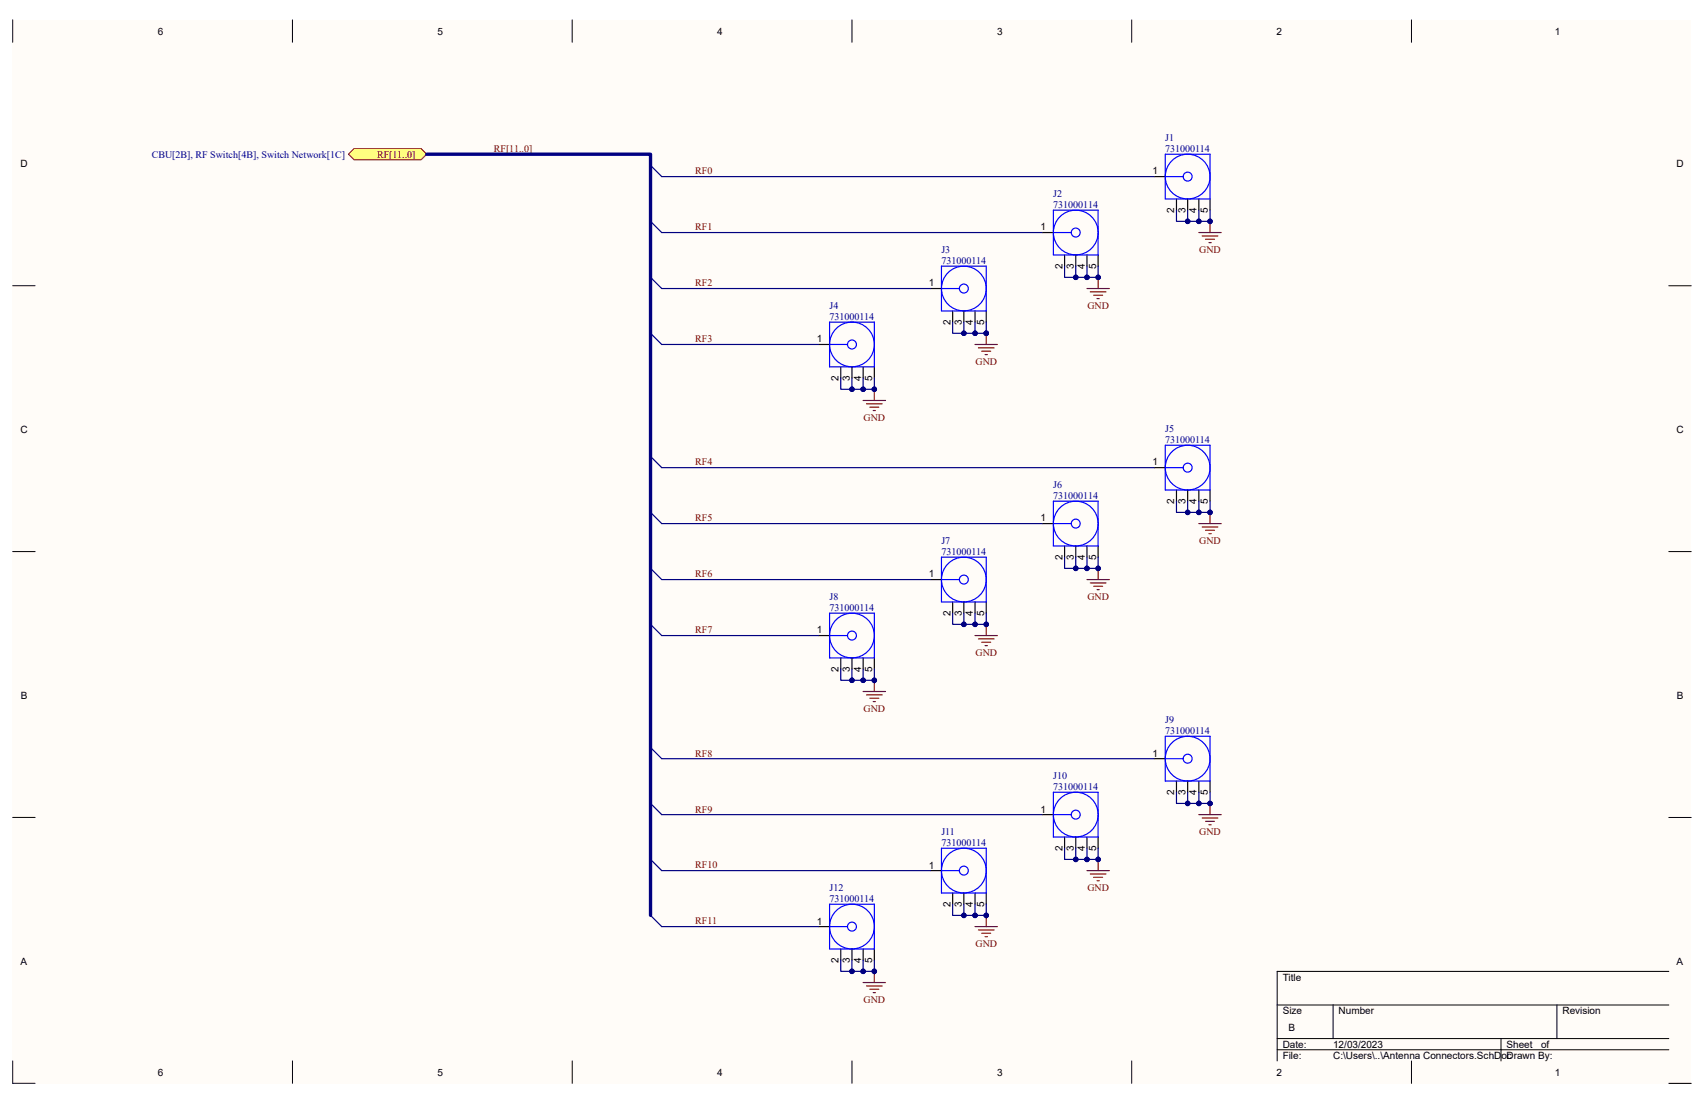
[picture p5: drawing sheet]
<svg xmlns="http://www.w3.org/2000/svg" width="432mm" height="279mm" viewBox="0 0 432 279" stroke-linecap="round" stroke-linejoin="round" font-family="sans-serif">
<g fill="#fffcf8">
<path d="M3.2 5h425.4v269.4h-425.4z" fill-rule="evenodd"/>
<path d="M8.9 10.7h414v258.1h-414z" fill-rule="evenodd"/>
</g>
<g fill="none" stroke="#000" stroke-width=".25">
<path d="M3.2 5v5.7M74.1 5v5.7M145 5v5.7M215.9 5v5.7M286.8 5v5.7M357.7 5v5.7M3.2 72.4h5.7M422.9 72.4h5.7M3.2 139.7h5.7M422.9 139.7h5.7M3.2 207.1h5.7M422.9 207.1h5.7"/>
<path d="M323.6 254.6h99.3M337.8 254.6v8.5M394.5 254.6v8.5M422.9 246.1h-99.3v22.6M3.2 268.7v5.7h5.7M74.1 268.7v5.7M145 268.7v5.7M215.9 268.7v5.7M286.8 268.7v5.7M323.6 263.1h99.3M323.6 265.9h99.3M357.7 268.8v5.6"/>
<path d="M380.4 263.1v5.7M422.9 274.4h5.7"/>
</g>
<g fill="none" stroke="#000" stroke-width=".3">
<path d="M264.1 58.9h2.8M292.4 44.7h2.9M298.1 50.4v2.8M301 50.4v2.8M303.8 50.4v2.8M306.6 50.4v2.8M235.7 73.1h2.9M241.4 78.8v2.8M244.2 78.8v2.8M247.1 78.8v2.8M249.9 78.8v2.8M269.8 64.6v2.8"/>
<path d="M272.6 64.6v2.8M275.4 64.6v2.8M278.3 64.6v2.8M207.4 87.3h2.8M213.1 92.9v2.9M215.9 92.9v2.9M218.7 92.9v2.9M221.6 92.9v2.9M292.4 118.5h2.9M264.1 132.6h2.8M269.8 138.3v2.8M272.6 138.3v2.8"/>
<path d="M275.4 138.3v2.8M278.3 138.3v2.8M298.1 124.1v2.9M301 124.1v2.9M303.8 124.1v2.9M306.6 124.1v2.9M235.7 146.8h2.9M241.4 152.5v2.8M244.2 152.5v2.8M247.1 152.5v2.8M249.9 152.5v2.8M207.4 161h2.8"/>
<path d="M213.1 166.7v2.8M215.9 166.7v2.8M218.7 166.7v2.8M221.6 166.7v2.8M292.4 192.2h2.9M298.1 197.9v2.8M301 197.9v2.8M303.8 197.9v2.8M306.6 197.9v2.8M264.1 206.4h2.8M269.8 212v2.9M272.6 212v2.9"/>
<path d="M275.4 212v2.9M278.3 212v2.9M207.4 234.7h2.8M235.7 220.5h2.9M241.4 226.2v2.8M244.2 226.2v2.8M247.1 226.2v2.8M249.9 226.2v2.8M213.1 240.4v2.8M215.9 240.4v2.8M218.7 240.4v2.8M221.6 240.4v2.8"/>
</g>
<g fill="none" stroke="#00f" stroke-width=".3">
<path d="M295.3 39.1h11.3v11.3h-11.3zM266.9 53.2h11.4v11.4h-11.4zM266.9 58.9h4.6M295.3 44.7h4.5M238.6 67.4h11.3v11.4h-11.3zM238.6 73.1h4.5M210.2 81.6h11.4v11.3h-11.4zM210.2 87.3h4.6M295.3 112.8h11.3v11.3h-11.3zM295.3 118.5h4.5M266.9 127h11.4v11.3h-11.4zM266.9 132.6h4.6"/>
<path d="M210.2 155.3h11.4v11.4h-11.4zM238.6 141.1h11.3v11.4h-11.3zM238.6 146.8h4.5M210.2 161h4.6M295.3 186.5h11.3v11.4h-11.3zM295.3 192.2h4.5M238.6 214.9h11.3v11.3h-11.3zM266.9 200.7h11.4v11.3h-11.4zM266.9 206.4h4.6M210.2 229h11.4v11.4h-11.4zM210.2 234.7h4.6M238.6 220.5h4.5"/>
<circle cx="272.6" cy="58.9" r="1.13"/>
<circle cx="272.6" cy="58.9" r="5.7"/>
<circle cx="301" cy="44.7" r="5.7"/>
<circle cx="301" cy="44.7" r="1.13"/>
<circle cx="244.2" cy="73.1" r="5.7"/>
<circle cx="244.2" cy="73.1" r="1.13"/>
<circle cx="215.9" cy="87.3" r="5.7"/>
<circle cx="215.9" cy="87.3" r="1.13"/>
<circle cx="301" cy="118.5" r="5.7"/>
<circle cx="301" cy="118.5" r="1.13"/>
<circle cx="272.6" cy="132.6" r="1.13"/>
<circle cx="272.6" cy="132.6" r="5.7"/>
<circle cx="244.2" cy="146.8" r="5.7"/>
<circle cx="244.2" cy="146.8" r="1.13"/>
<circle cx="215.9" cy="161" r="5.7"/>
<circle cx="215.9" cy="161" r="1.13"/>
<circle cx="301" cy="192.2" r="5.7"/>
<circle cx="301" cy="192.2" r="1.13"/>
<circle cx="272.6" cy="206.4" r="1.13"/>
<circle cx="272.6" cy="206.3" r="5.7"/>
<circle cx="215.9" cy="234.7" r="5.7"/>
<circle cx="215.9" cy="234.7" r="1.13"/>
<circle cx="244.2" cy="220.5" r="5.7"/>
<circle cx="244.2" cy="220.5" r="1.13"/>
</g>
<path d="M164.8 41.9l2.9 2.8M164.8 56.1l2.9 2.8M164.8 70.2l2.9 2.9M164.8 84.4l2.9 2.9M164.8 115.6l2.9 2.9M164.8 129.8l2.9 2.8M164.8 144l2.9 2.8M164.8 158.2l2.9 2.8M164.8 189.3l2.9 2.9M164.8 203.5l2.9 2.9M164.8 217.7l2.9 2.8M164.8 231.9l2.9 2.8" fill="none" stroke="#000080" stroke-width=".3"/>
<path d="M88.3 39.1l1.4-1.5h17l1.4 1.5-1.4 1.4h-17z" fill-rule="evenodd" fill="#ffff80"/>
<path d="M88.3 39.1l1.4-1.5h17l1.4 1.5-1.4 1.4h-17z" fill="none" stroke="#800000" stroke-width=".25"/>
<path d="M218.7 248.9h5.7M219.6 249.7h3.9M220.4 250.6h2.3M221.3 251.4h.5M221.6 246.1v2.8" fill="none" stroke="#800000" stroke-width=".3"/>
<circle cx="221.6" cy="246.1" r=".57" fill="#000080"/>
<circle cx="221.6" cy="246.1" r=".57" fill="none" stroke="#000080" stroke-width=".25"/>
<path d="M247.1 234.7h5.7M247.9 235.6h4M248.8 236.4h2.2M249.6 237.3h.6M249.9 231.9v2.8" fill="none" stroke="#800000" stroke-width=".3"/>
<circle cx="249.9" cy="231.9" r=".57" fill="#000080"/>
<circle cx="249.9" cy="231.9" r=".57" fill="none" stroke="#000080" stroke-width=".25"/>
<path d="M278.3 217.7v2.8M275.4 220.5h5.7M276.3 221.4h4M277.1 222.2h2.3M278 223.1h.6" fill="none" stroke="#800000" stroke-width=".3"/>
<circle cx="278.3" cy="217.7" r=".57" fill="#000080"/>
<circle cx="278.3" cy="217.7" r=".57" fill="none" stroke="#000080" stroke-width=".25"/>
<path d="M303.8 206.4h5.7M304.6 207.2h4M305.5 208.1h2.3M306.3 208.9h.6M306.6 203.5v2.9" fill="none" stroke="#800000" stroke-width=".3"/>
<circle cx="306.6" cy="203.5" r=".57" fill="#000080"/>
<circle cx="306.6" cy="203.5" r=".57" fill="none" stroke="#000080" stroke-width=".25"/>
<path d="M303.8 132.6h5.7M304.6 133.5h4M305.5 134.3h2.3M306.3 135.2h.6M306.6 129.8v2.8" fill="none" stroke="#800000" stroke-width=".3"/>
<circle cx="306.6" cy="129.8" r=".57" fill="#000080"/>
<circle cx="306.6" cy="129.8" r=".57" fill="none" stroke="#000080" stroke-width=".25"/>
<path d="M275.4 146.8h5.7M276.3 147.7h4M277.1 148.5h2.3M278 149.4h.6M278.3 144v2.8" fill="none" stroke="#800000" stroke-width=".3"/>
<circle cx="278.3" cy="144" r=".57" fill="#000080"/>
<circle cx="278.3" cy="144" r=".57" fill="none" stroke="#000080" stroke-width=".25"/>
<path d="M249.9 158.2v2.8M247.1 161h5.7M247.9 161.8h4M248.8 162.7h2.2M249.6 163.5h.6" fill="none" stroke="#800000" stroke-width=".3"/>
<circle cx="249.9" cy="158.2" r=".57" fill="#000080"/>
<circle cx="249.9" cy="158.2" r=".57" fill="none" stroke="#000080" stroke-width=".25"/>
<path d="M218.7 175.2h5.7M219.6 176h3.9M220.4 176.9h2.3M221.3 177.7h.5M221.6 172.3v2.9" fill="none" stroke="#800000" stroke-width=".3"/>
<circle cx="221.6" cy="172.3" r=".57" fill="#000080"/>
<circle cx="221.6" cy="172.3" r=".57" fill="none" stroke="#000080" stroke-width=".25"/>
<path d="M221.6 98.6v2.8M218.7 101.4h5.7M219.6 102.3h3.9M220.4 103.1h2.3M221.3 104h.5" fill="none" stroke="#800000" stroke-width=".3"/>
<circle cx="221.6" cy="98.6" r=".57" fill="#000080"/>
<circle cx="221.6" cy="98.6" r=".57" fill="none" stroke="#000080" stroke-width=".25"/>
<path d="M247.1 87.3h5.7M247.9 88.1h4M248.8 89h2.2M249.6 89.8h.6M249.9 84.4v2.9" fill="none" stroke="#800000" stroke-width=".3"/>
<circle cx="249.9" cy="84.4" r=".57" fill="#000080"/>
<circle cx="249.9" cy="84.4" r=".57" fill="none" stroke="#000080" stroke-width=".25"/>
<path d="M275.4 73.1h5.7M276.3 73.9h4M277.1 74.8h2.3M278 75.6h.6M278.3 70.3v2.8" fill="none" stroke="#800000" stroke-width=".3"/>
<circle cx="278.3" cy="70.3" r=".57" fill="#000080"/>
<circle cx="278.3" cy="70.3" r=".57" fill="none" stroke="#000080" stroke-width=".25"/>
<path d="M303.8 58.9h5.7M304.6 59.8h4M306.6 56.1v2.8M305.5 60.6h2.3M306.3 61.5h.6" fill="none" stroke="#800000" stroke-width=".3"/>
<circle cx="306.6" cy="56.1" r=".57" fill="#000080"/>
<circle cx="306.6" cy="56.1" r=".57" fill="none" stroke="#000080" stroke-width=".25"/>
<path d="M303.8 53.2v2.9" fill="none" stroke="#000080" stroke-width=".3"/>
<circle cx="303.8" cy="56.1" r=".57" fill="#000080"/>
<circle cx="303.8" cy="56.1" r=".57" fill="none" stroke="#000080" stroke-width=".25"/>
<path d="M301 53.2v2.9" fill="none" stroke="#000080" stroke-width=".3"/>
<circle cx="301" cy="56.1" r=".57" fill="#000080"/>
<circle cx="301" cy="56.1" r=".57" fill="none" stroke="#000080" stroke-width=".25"/>
<path d="M275.4 67.4v2.9" fill="none" stroke="#000080" stroke-width=".3"/>
<circle cx="275.4" cy="70.3" r=".57" fill="#000080"/>
<circle cx="275.4" cy="70.3" r=".57" fill="none" stroke="#000080" stroke-width=".25"/>
<path d="M272.6 67.4v2.9" fill="none" stroke="#000080" stroke-width=".3"/>
<circle cx="272.6" cy="70.3" r=".57" fill="#000080"/>
<circle cx="272.6" cy="70.3" r=".57" fill="none" stroke="#000080" stroke-width=".25"/>
<path d="M249.9 81.6v2.8" fill="none" stroke="#000080" stroke-width=".3"/>
<circle cx="249.9" cy="84.4" r=".57" fill="#000080"/>
<circle cx="249.9" cy="84.4" r=".57" fill="none" stroke="#000080" stroke-width=".25"/>
<path d="M247.1 81.6v2.8" fill="none" stroke="#000080" stroke-width=".3"/>
<circle cx="247.1" cy="84.4" r=".57" fill="#000080"/>
<circle cx="247.1" cy="84.4" r=".57" fill="none" stroke="#000080" stroke-width=".25"/>
<path d="M244.2 81.6v2.8" fill="none" stroke="#000080" stroke-width=".3"/>
<circle cx="244.2" cy="84.4" r=".57" fill="#000080"/>
<circle cx="244.2" cy="84.4" r=".57" fill="none" stroke="#000080" stroke-width=".25"/>
<path d="M218.7 95.8v2.8" fill="none" stroke="#000080" stroke-width=".3"/>
<circle cx="218.7" cy="98.6" r=".57" fill="#000080"/>
<circle cx="218.7" cy="98.6" r=".57" fill="none" stroke="#000080" stroke-width=".25"/>
<path d="M215.9 95.8v2.8" fill="none" stroke="#000080" stroke-width=".3"/>
<circle cx="215.9" cy="98.6" r=".57" fill="#000080"/>
<circle cx="215.9" cy="98.6" r=".57" fill="none" stroke="#000080" stroke-width=".25"/>
<path d="M167.7 44.7h124.7M167.7 58.9h96.4M167.7 73.1h68M167.7 87.3h39.7M303.8 127v2.8" fill="none" stroke="#000080" stroke-width=".3"/>
<circle cx="303.8" cy="129.8" r=".57" fill="#000080"/>
<circle cx="303.8" cy="129.8" r=".57" fill="none" stroke="#000080" stroke-width=".25"/>
<path d="M301 127v2.8" fill="none" stroke="#000080" stroke-width=".3"/>
<circle cx="301" cy="129.8" r=".57" fill="#000080"/>
<circle cx="301" cy="129.8" r=".57" fill="none" stroke="#000080" stroke-width=".25"/>
<path d="M275.4 141.1v2.9" fill="none" stroke="#000080" stroke-width=".3"/>
<circle cx="275.4" cy="144" r=".57" fill="#000080"/>
<circle cx="275.4" cy="144" r=".57" fill="none" stroke="#000080" stroke-width=".25"/>
<path d="M272.6 141.1v2.9" fill="none" stroke="#000080" stroke-width=".3"/>
<circle cx="272.6" cy="144" r=".57" fill="#000080"/>
<circle cx="272.6" cy="144" r=".57" fill="none" stroke="#000080" stroke-width=".25"/>
<path d="M247.1 155.3v2.9" fill="none" stroke="#000080" stroke-width=".3"/>
<circle cx="247.1" cy="158.2" r=".57" fill="#000080"/>
<circle cx="247.1" cy="158.2" r=".57" fill="none" stroke="#000080" stroke-width=".25"/>
<path d="M244.2 155.3v2.9" fill="none" stroke="#000080" stroke-width=".3"/>
<circle cx="244.2" cy="158.2" r=".57" fill="#000080"/>
<circle cx="244.2" cy="158.2" r=".57" fill="none" stroke="#000080" stroke-width=".25"/>
<path d="M218.7 169.5v2.8" fill="none" stroke="#000080" stroke-width=".3"/>
<circle cx="218.7" cy="172.3" r=".57" fill="#000080"/>
<circle cx="218.7" cy="172.3" r=".57" fill="none" stroke="#000080" stroke-width=".25"/>
<path d="M215.9 169.5v2.8" fill="none" stroke="#000080" stroke-width=".3"/>
<circle cx="215.9" cy="172.3" r=".57" fill="#000080"/>
<circle cx="215.9" cy="172.3" r=".57" fill="none" stroke="#000080" stroke-width=".25"/>
<path d="M167.7 118.5h124.7M167.7 132.6h96.4M167.7 146.8h68M167.7 161h39.7M303.8 200.7v2.8" fill="none" stroke="#000080" stroke-width=".3"/>
<circle cx="303.8" cy="203.5" r=".57" fill="#000080"/>
<circle cx="303.8" cy="203.5" r=".57" fill="none" stroke="#000080" stroke-width=".25"/>
<path d="M301 200.7v2.8" fill="none" stroke="#000080" stroke-width=".3"/>
<circle cx="301" cy="203.5" r=".57" fill="#000080"/>
<circle cx="301" cy="203.5" r=".57" fill="none" stroke="#000080" stroke-width=".25"/>
<path d="M275.4 214.9v2.8" fill="none" stroke="#000080" stroke-width=".3"/>
<circle cx="275.4" cy="217.7" r=".57" fill="#000080"/>
<circle cx="275.4" cy="217.7" r=".57" fill="none" stroke="#000080" stroke-width=".25"/>
<path d="M272.6 214.9v2.8" fill="none" stroke="#000080" stroke-width=".3"/>
<circle cx="272.6" cy="217.7" r=".57" fill="#000080"/>
<circle cx="272.6" cy="217.7" r=".57" fill="none" stroke="#000080" stroke-width=".25"/>
<path d="M247.1 229v2.9" fill="none" stroke="#000080" stroke-width=".3"/>
<circle cx="247.1" cy="231.9" r=".57" fill="#000080"/>
<circle cx="247.1" cy="231.9" r=".57" fill="none" stroke="#000080" stroke-width=".25"/>
<path d="M244.2 229v2.9" fill="none" stroke="#000080" stroke-width=".3"/>
<circle cx="244.2" cy="231.9" r=".57" fill="#000080"/>
<circle cx="244.2" cy="231.9" r=".57" fill="none" stroke="#000080" stroke-width=".25"/>
<path d="M167.7 192.2h124.7M167.7 206.4h96.4M167.7 220.5h68M167.7 234.7h39.7M215.9 243.2v2.9" fill="none" stroke="#000080" stroke-width=".3"/>
<circle cx="215.9" cy="246.1" r=".57" fill="#000080"/>
<circle cx="215.9" cy="246.1" r=".57" fill="none" stroke="#000080" stroke-width=".25"/>
<path d="M218.7 243.2v2.9" fill="none" stroke="#000080" stroke-width=".3"/>
<circle cx="218.7" cy="246.1" r=".57" fill="#000080"/>
<circle cx="218.7" cy="246.1" r=".57" fill="none" stroke="#000080" stroke-width=".25"/>
<path d="M298.1 53.2v2.9h8.5v-2.9" fill="none" stroke="#000080" stroke-width=".3"/>
<circle cx="301" cy="56.1" r=".57" fill="#000080"/>
<circle cx="301" cy="56.1" r=".57" fill="none" stroke="#000080" stroke-width=".25"/>
<circle cx="303.8" cy="56.1" r=".57" fill="#000080"/>
<circle cx="303.8" cy="56.1" r=".57" fill="none" stroke="#000080" stroke-width=".25"/>
<circle cx="306.6" cy="56.1" r=".57" fill="#000080"/>
<circle cx="306.6" cy="56.1" r=".57" fill="none" stroke="#000080" stroke-width=".25"/>
<path d="M269.8 67.4v2.9h8.5v-2.9" fill="none" stroke="#000080" stroke-width=".3"/>
<circle cx="272.6" cy="70.3" r=".57" fill="#000080"/>
<circle cx="272.6" cy="70.3" r=".57" fill="none" stroke="#000080" stroke-width=".25"/>
<circle cx="275.4" cy="70.3" r=".57" fill="#000080"/>
<circle cx="275.4" cy="70.3" r=".57" fill="none" stroke="#000080" stroke-width=".25"/>
<circle cx="278.3" cy="70.3" r=".57" fill="#000080"/>
<circle cx="278.3" cy="70.3" r=".57" fill="none" stroke="#000080" stroke-width=".25"/>
<path d="M213.1 95.8v2.8h8.5v-2.8" fill="none" stroke="#000080" stroke-width=".3"/>
<circle cx="215.9" cy="98.6" r=".57" fill="#000080"/>
<circle cx="215.9" cy="98.6" r=".57" fill="none" stroke="#000080" stroke-width=".25"/>
<circle cx="218.7" cy="98.6" r=".57" fill="#000080"/>
<circle cx="218.7" cy="98.6" r=".57" fill="none" stroke="#000080" stroke-width=".25"/>
<circle cx="221.6" cy="98.6" r=".57" fill="#000080"/>
<circle cx="221.6" cy="98.6" r=".57" fill="none" stroke="#000080" stroke-width=".25"/>
<path d="M298.1 127v2.8h8.5v-2.8" fill="none" stroke="#000080" stroke-width=".3"/>
<circle cx="301" cy="129.8" r=".57" fill="#000080"/>
<circle cx="301" cy="129.8" r=".57" fill="none" stroke="#000080" stroke-width=".25"/>
<circle cx="303.8" cy="129.8" r=".57" fill="#000080"/>
<circle cx="303.8" cy="129.8" r=".57" fill="none" stroke="#000080" stroke-width=".25"/>
<circle cx="306.6" cy="129.8" r=".57" fill="#000080"/>
<circle cx="306.6" cy="129.8" r=".57" fill="none" stroke="#000080" stroke-width=".25"/>
<path d="M269.8 141.1v2.9h8.5v-2.9" fill="none" stroke="#000080" stroke-width=".3"/>
<circle cx="272.6" cy="144" r=".57" fill="#000080"/>
<circle cx="272.6" cy="144" r=".57" fill="none" stroke="#000080" stroke-width=".25"/>
<circle cx="275.4" cy="144" r=".57" fill="#000080"/>
<circle cx="275.4" cy="144" r=".57" fill="none" stroke="#000080" stroke-width=".25"/>
<circle cx="278.3" cy="144" r=".57" fill="#000080"/>
<circle cx="278.3" cy="144" r=".57" fill="none" stroke="#000080" stroke-width=".25"/>
<path d="M241.4 155.3v2.9h8.5v-2.9" fill="none" stroke="#000080" stroke-width=".3"/>
<circle cx="244.2" cy="158.2" r=".57" fill="#000080"/>
<circle cx="244.2" cy="158.2" r=".57" fill="none" stroke="#000080" stroke-width=".25"/>
<circle cx="247.1" cy="158.2" r=".57" fill="#000080"/>
<circle cx="247.1" cy="158.2" r=".57" fill="none" stroke="#000080" stroke-width=".25"/>
<circle cx="249.9" cy="158.2" r=".57" fill="#000080"/>
<circle cx="249.9" cy="158.2" r=".57" fill="none" stroke="#000080" stroke-width=".25"/>
<path d="M213.1 169.5v2.8h8.5v-2.8" fill="none" stroke="#000080" stroke-width=".3"/>
<circle cx="215.9" cy="172.3" r=".57" fill="#000080"/>
<circle cx="215.9" cy="172.3" r=".57" fill="none" stroke="#000080" stroke-width=".25"/>
<circle cx="218.7" cy="172.3" r=".57" fill="#000080"/>
<circle cx="218.7" cy="172.3" r=".57" fill="none" stroke="#000080" stroke-width=".25"/>
<circle cx="221.6" cy="172.3" r=".57" fill="#000080"/>
<circle cx="221.6" cy="172.3" r=".57" fill="none" stroke="#000080" stroke-width=".25"/>
<path d="M298.1 200.7v2.8h8.5v-2.8" fill="none" stroke="#000080" stroke-width=".3"/>
<circle cx="301" cy="203.5" r=".57" fill="#000080"/>
<circle cx="301" cy="203.5" r=".57" fill="none" stroke="#000080" stroke-width=".25"/>
<circle cx="303.8" cy="203.5" r=".57" fill="#000080"/>
<circle cx="303.8" cy="203.5" r=".57" fill="none" stroke="#000080" stroke-width=".25"/>
<circle cx="306.6" cy="203.5" r=".57" fill="#000080"/>
<circle cx="306.6" cy="203.5" r=".57" fill="none" stroke="#000080" stroke-width=".25"/>
<path d="M269.8 214.9v2.8h8.5v-2.8" fill="none" stroke="#000080" stroke-width=".3"/>
<circle cx="272.6" cy="217.7" r=".57" fill="#000080"/>
<circle cx="272.6" cy="217.7" r=".57" fill="none" stroke="#000080" stroke-width=".25"/>
<circle cx="275.4" cy="217.7" r=".57" fill="#000080"/>
<circle cx="275.4" cy="217.7" r=".57" fill="none" stroke="#000080" stroke-width=".25"/>
<circle cx="278.3" cy="217.7" r=".57" fill="#000080"/>
<circle cx="278.3" cy="217.7" r=".57" fill="none" stroke="#000080" stroke-width=".25"/>
<path d="M241.4 229v2.9h8.5v-2.9" fill="none" stroke="#000080" stroke-width=".3"/>
<circle cx="244.2" cy="231.9" r=".57" fill="#000080"/>
<circle cx="244.2" cy="231.9" r=".57" fill="none" stroke="#000080" stroke-width=".25"/>
<circle cx="247.1" cy="231.9" r=".57" fill="#000080"/>
<circle cx="247.1" cy="231.9" r=".57" fill="none" stroke="#000080" stroke-width=".25"/>
<circle cx="249.9" cy="231.9" r=".57" fill="#000080"/>
<circle cx="249.9" cy="231.9" r=".57" fill="none" stroke="#000080" stroke-width=".25"/>
<path d="M213.1 243.2v2.9h8.5v-2.9" fill="none" stroke="#000080" stroke-width=".3"/>
<circle cx="215.9" cy="246.1" r=".57" fill="#000080"/>
<circle cx="215.9" cy="246.1" r=".57" fill="none" stroke="#000080" stroke-width=".25"/>
<circle cx="218.7" cy="246.1" r=".57" fill="#000080"/>
<circle cx="218.7" cy="246.1" r=".57" fill="none" stroke="#000080" stroke-width=".25"/>
<circle cx="221.6" cy="246.1" r=".57" fill="#000080"/>
<circle cx="221.6" cy="246.1" r=".57" fill="none" stroke="#000080" stroke-width=".25"/>
<path d="M241.4 81.6v2.8h8.5" fill="none" stroke="#000080" stroke-width=".3"/>
<circle cx="244.2" cy="84.4" r=".57" fill="#000080"/>
<circle cx="244.2" cy="84.4" r=".57" fill="none" stroke="#000080" stroke-width=".25"/>
<circle cx="247.1" cy="84.4" r=".57" fill="#000080"/>
<circle cx="247.1" cy="84.4" r=".57" fill="none" stroke="#000080" stroke-width=".25"/>
<circle cx="249.9" cy="84.4" r=".57" fill="#000080"/>
<circle cx="249.9" cy="84.4" r=".57" fill="none" stroke="#000080" stroke-width=".25"/>
<path d="M108.1 39.1h56.7v192.8" fill="none" stroke="#000080" stroke-width=".85"/>
<g font-size="2.5">
<text x="40" y="8.8">6</text>
<text x="110.9" y="8.8">5</text>
<text x="181.7" y="8.8">4</text>
<text x="252.6" y="8.8">3</text>
<text x="323.5" y="8.8">2</text>
<text x="394" y="8.8">1</text>
<text x="5.2" y="42.4">D</text>
<text x="292.1" y="44.2">1</text>
<text x="424.9" y="42.4">D</text>
<text x="297.6" y="53.9" transform="rotate(-90 297.6 53.9)">2</text>
<text x="300.4" y="54" transform="rotate(-90 300.4 54)">3</text>
<text x="303.2" y="54" transform="rotate(-90 303.2 54)">4</text>
<text x="306.1" y="54" transform="rotate(-90 306.1 54)">5</text>
<text x="263.7" y="58.4">1</text>
<text x="269.2" y="68.1" transform="rotate(-90 269.2 68.1)">2</text>
<text x="272.1" y="68.2" transform="rotate(-90 272.1 68.2)">3</text>
<text x="274.9" y="68.1" transform="rotate(-90 274.9 68.1)">4</text>
<text x="277.8" y="68.2" transform="rotate(-90 277.8 68.2)">5</text>
<text x="235.4" y="72.6">1</text>
<text x="240.9" y="82.3" transform="rotate(-90 240.9 82.3)">2</text>
<text x="243.7" y="82.3" transform="rotate(-90 243.7 82.3)">3</text>
<text x="246.6" y="82.3" transform="rotate(-90 246.6 82.3)">4</text>
<text x="249.4" y="82.3" transform="rotate(-90 249.4 82.3)">5</text>
<text x="207" y="86.7">1</text>
<text x="212.5" y="96.5" transform="rotate(-90 212.5 96.5)">2</text>
<text x="215.4" y="96.5" transform="rotate(-90 215.4 96.5)">3</text>
<text x="218.2" y="96.5" transform="rotate(-90 218.2 96.5)">4</text>
<text x="221" y="96.5" transform="rotate(-90 221 96.5)">5</text>
<text x="5.2" y="109.8">C</text>
<text x="424.9" y="109.8">C</text>
<text x="292.1" y="117.9">1</text>
<text x="297.6" y="127.7" transform="rotate(-90 297.6 127.7)">2</text>
<text x="300.4" y="127.7" transform="rotate(-90 300.4 127.7)">3</text>
<text x="303.2" y="127.7" transform="rotate(-90 303.2 127.7)">4</text>
<text x="306.1" y="127.7" transform="rotate(-90 306.1 127.7)">5</text>
<text x="263.7" y="132.1">1</text>
<text x="269.2" y="141.9" transform="rotate(-90 269.2 141.9)">2</text>
<text x="272.1" y="141.9" transform="rotate(-90 272.1 141.9)">3</text>
<text x="274.9" y="141.9" transform="rotate(-90 274.9 141.9)">4</text>
<text x="277.8" y="141.9" transform="rotate(-90 277.8 141.9)">5</text>
<text x="235.4" y="146.3">1</text>
<text x="207" y="160.4">1</text>
<text x="240.9" y="156" transform="rotate(-90 240.9 156)">2</text>
<text x="243.7" y="156" transform="rotate(-90 243.7 156)">3</text>
<text x="246.6" y="156" transform="rotate(-90 246.6 156)">4</text>
<text x="249.4" y="156" transform="rotate(-90 249.4 156)">5</text>
<text x="212.5" y="170.2" transform="rotate(-90 212.5 170.2)">2</text>
<text x="215.4" y="170.2" transform="rotate(-90 215.4 170.2)">3</text>
<text x="218.2" y="170.2" transform="rotate(-90 218.2 170.2)">4</text>
<text x="221" y="170.2" transform="rotate(-90 221 170.2)">5</text>
<text x="5.3" y="177.1">B</text>
<text x="424.9" y="177.1">B</text>
<text x="292.1" y="191.6">1</text>
<text x="297.6" y="201.4" transform="rotate(-90 297.6 201.4)">2</text>
<text x="300.4" y="201.4" transform="rotate(-90 300.4 201.4)">3</text>
<text x="303.2" y="201.4" transform="rotate(-90 303.2 201.4)">4</text>
<text x="306.1" y="201.4" transform="rotate(-90 306.1 201.4)">5</text>
<text x="263.7" y="205.8">1</text>
<text x="269.2" y="215.6" transform="rotate(-90 269.2 215.6)">2</text>
<text x="272.1" y="215.6" transform="rotate(-90 272.1 215.6)">3</text>
<text x="274.9" y="215.6" transform="rotate(-90 274.9 215.6)">4</text>
<text x="277.8" y="215.6" transform="rotate(-90 277.8 215.6)">5</text>
<text x="235.4" y="220">1</text>
<text x="240.9" y="229.7" transform="rotate(-90 240.9 229.7)">2</text>
<text x="243.7" y="229.8" transform="rotate(-90 243.7 229.8)">3</text>
<text x="246.6" y="229.7" transform="rotate(-90 246.6 229.7)">4</text>
<text x="249.4" y="229.8" transform="rotate(-90 249.4 229.8)">5</text>
<text x="207" y="234.2">1</text>
<text x="5.2" y="244.5">A</text>
<text x="212.5" y="243.9" transform="rotate(-90 212.5 243.9)">2</text>
<text x="215.4" y="243.9" transform="rotate(-90 215.4 243.9)">3</text>
<text x="218.2" y="243.9" transform="rotate(-90 218.2 243.9)">4</text>
<text x="221" y="244" transform="rotate(-90 221 244)">5</text>
<text x="424.9" y="244.5">A</text>
<text x="325" y="248.4">Title</text>
<text x="325" y="256.9">Size</text>
<text x="339.2" y="256.9">Number</text>
<text x="395.9" y="256.9">Revision</text>
<text x="326.5" y="261.1">B</text>
<text x="325" y="265.4">Date:</text>
<text x="325" y="268.2">File:</text>
<text x="337.8" y="265.4">12/03/2023</text>
<text x="337.8" y="268.2">C:\Users\..\Antenna Connectors.SchDoc</text>
<text x="381.8" y="265.4">Sheet</text>
<text x="381.8" y="268.2">Drawn By:</text>
<text x="390.5" y="265.4">of</text>
<text x="40" y="272.5">6</text>
<text x="110.9" y="272.5">5</text>
<text x="181.7" y="272.5">4</text>
<text x="252.6" y="272.5">3</text>
<text x="323.5" y="272.5">2</text>
<text x="394" y="272.5">1</text>
</g>
<g font-size="2.5" fill="#000080">
<text x="295.3" y="35.7">J1</text>
<text x="38.4" y="39.9">CBU[2B], RF Switch[4B], Switch Network[1C]</text>
<text x="295.3" y="38.5">731000114</text>
<text x="266.9" y="49.9">J2</text>
<text x="266.9" y="52.7">731000114</text>
<text x="238.5" y="64">J3</text>
<text x="238.5" y="66.8">731000114</text>
<text x="210.2" y="78.2">J4</text>
<text x="210.2" y="81">731000114</text>
<text x="295.3" y="109.4">J5</text>
<text x="295.3" y="112.2">731000114</text>
<text x="266.9" y="123.6">J6</text>
<text x="266.9" y="126.4">731000114</text>
<text x="238.5" y="137.8">J7</text>
<text x="238.5" y="140.6">731000114</text>
<text x="210.2" y="151.9">J8</text>
<text x="210.2" y="154.8">731000114</text>
<text x="295.3" y="183.1">J9</text>
<text x="295.3" y="186">731000114</text>
<text x="266.9" y="197.3">J10</text>
<text x="266.9" y="200.2">731000114</text>
<text x="238.5" y="211.5">J11</text>
<text x="238.5" y="214.3">731000114</text>
<text x="210.2" y="225.6">J12</text>
<text x="210.2" y="228.5">731000114</text>
</g>
<g font-size="2.5" fill="#800000">
<text x="95.5" y="39.9">RF[11..0]</text>
<text x="125.1" y="38.5">RF[11..0]</text>
<text x="176.2" y="44.2">RF0</text>
<text x="176.2" y="58.3">RF1</text>
<text x="303.9" y="64">GND</text>
<text x="176.2" y="72.5">RF2</text>
<text x="275.5" y="78.2">GND</text>
<text x="176.2" y="86.7">RF3</text>
<text x="247.2" y="92.4">GND</text>
<text x="218.8" y="106.6">GND</text>
<text x="176.2" y="117.9">RF4</text>
<text x="176.2" y="132.1">RF5</text>
<text x="303.9" y="137.8">GND</text>
<text x="176.2" y="146.3">RF6</text>
<text x="275.5" y="151.9">GND</text>
<text x="176.2" y="160.4">RF7</text>
<text x="247.2" y="166.1">GND</text>
<text x="218.8" y="180.3">GND</text>
<text x="176.2" y="191.6">RF8</text>
<text x="176.2" y="205.8">RF9</text>
<text x="303.9" y="211.5">GND</text>
<text x="176.2" y="220">RF10</text>
<text x="275.5" y="225.6">GND</text>
<text x="176.2" y="234.1">RF11</text>
<text x="247.2" y="239.8">GND</text>
<text x="218.8" y="254">GND</text>
</g>
</svg>
